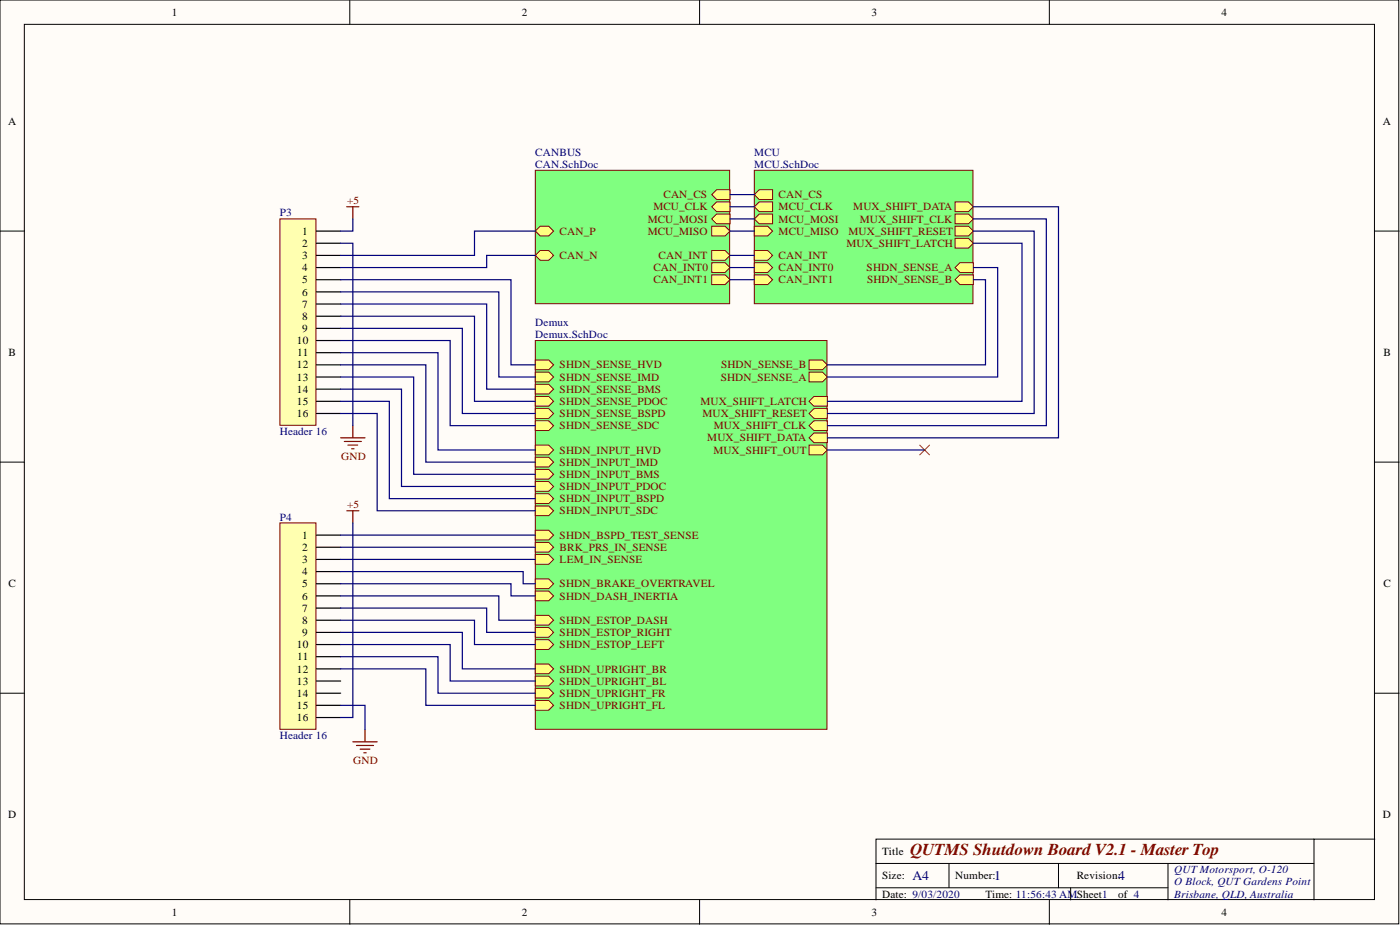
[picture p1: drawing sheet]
<svg xmlns="http://www.w3.org/2000/svg" width="292mm" height="193mm" viewBox="0 0 292 193" stroke-linecap="round" stroke-linejoin="round" font-family="sans-serif">
<g fill="#fffcf8" stroke="#000" stroke-width=".21">
<path d="M0 0h291.8v192.7h-291.8z"/>
<path d="M5.1 5.1h281.7v182.6h-281.7z"/>
</g>
<g fill="none" stroke="#000" stroke-width=".21">
<path d="M73 0v5.1M146 0v5.1M218.9 0v5.1M0 48.2h5.1M286.8 48.2h5.1M0 96.4h5.1M286.8 96.4h5.1M0 144.6h5.1M286.8 144.6h5.1M274.2 175.1h-91.4v12.6M286.8 175.1h-12.6v12.6M73 187.7v5.1"/>
<path d="M146 187.7v5.1M182.8 180.1h91.4M182.8 185.2h60.9M198 180.1v5.1M218.9 187.7v5.1M220.8 180.1v5.1M223.4 185.2v2.5M243.7 180.1v7.6"/>
</g>
<path d="M157.4 35.5h45.6v27.9h-45.6z" fill="#80ff80" stroke="#800000" stroke-width=".21"/>
<path d="M157.4 47.2h2.8l1 1-1 1h-2.8z" fill-rule="evenodd" fill="#ffff80"/>
<path d="M157.4 47.2h2.8l1 1-1 1h-2.8z" fill="none" stroke="#800000" stroke-width=".21"/>
<path d="M157.4 45.7l1-1h2.8v2h-2.8z" fill-rule="evenodd" fill="#ffff80"/>
<path d="M157.4 45.7l1-1h2.8v2h-2.8z" fill="none" stroke="#800000" stroke-width=".21"/>
<path d="M157.4 40.6l1-1h2.8v2h-2.8z" fill-rule="evenodd" fill="#ffff80"/>
<path d="M157.4 40.6l1-1h2.8v2h-2.8z" fill="none" stroke="#800000" stroke-width=".21"/>
<path d="M157.4 43.1l1-1h2.8v2h-2.8z" fill-rule="evenodd" fill="#ffff80"/>
<path d="M157.4 43.1l1-1h2.8v2h-2.8z" fill="none" stroke="#800000" stroke-width=".21"/>
<path d="M157.4 52.3h2.8l1 1-1 1h-2.8z" fill-rule="evenodd" fill="#ffff80"/>
<path d="M157.4 52.3h2.8l1 1-1 1h-2.8z" fill="none" stroke="#800000" stroke-width=".21"/>
<path d="M157.4 54.8h2.8l1 1-1 1h-2.8z" fill-rule="evenodd" fill="#ffff80"/>
<path d="M157.4 54.8h2.8l1 1-1 1h-2.8z" fill="none" stroke="#800000" stroke-width=".21"/>
<path d="M157.4 57.3h2.8l1 1.1-1 1h-2.8z" fill-rule="evenodd" fill="#ffff80"/>
<path d="M157.4 57.3h2.8l1 1.1-1 1h-2.8z" fill="none" stroke="#800000" stroke-width=".21"/>
<path d="M199.3 58.4l1-1.1h2.8v2.1h-2.8z" fill-rule="evenodd" fill="#ffff80"/>
<path d="M199.3 58.4l1-1.1h2.8v2.1h-2.8z" fill="none" stroke="#800000" stroke-width=".21"/>
<path d="M199.3 55.8l1-1h2.8v2h-2.8z" fill-rule="evenodd" fill="#ffff80"/>
<path d="M199.3 55.8l1-1h2.8v2h-2.8z" fill="none" stroke="#800000" stroke-width=".21"/>
<path d="M199.3 49.7h2.8l1 1-1 1.1h-2.8z" fill-rule="evenodd" fill="#ffff80"/>
<path d="M199.3 49.7h2.8l1 1-1 1.1h-2.8z" fill="none" stroke="#800000" stroke-width=".21"/>
<path d="M199.3 47.2h2.8l1 1-1 1h-2.8z" fill-rule="evenodd" fill="#ffff80"/>
<path d="M199.3 47.2h2.8l1 1-1 1h-2.8z" fill="none" stroke="#800000" stroke-width=".21"/>
<path d="M199.3 44.7h2.8l1 1-1 1h-2.8z" fill-rule="evenodd" fill="#ffff80"/>
<path d="M199.3 44.7h2.8l1 1-1 1h-2.8z" fill="none" stroke="#800000" stroke-width=".21"/>
<path d="M199.3 42.1h2.8l1 1-1 1h-2.8z" fill-rule="evenodd" fill="#ffff80"/>
<path d="M199.3 42.1h2.8l1 1-1 1h-2.8z" fill="none" stroke="#800000" stroke-width=".21"/>
<path d="M111.7 35.5h40.5v27.9h-40.5z" fill="#80ff80" stroke="#800000" stroke-width=".21"/>
<path d="M148.5 45.7l1-1h2.8v2h-2.8z" fill-rule="evenodd" fill="#ffff80"/>
<path d="M148.5 45.7l1-1h2.8v2h-2.8z" fill="none" stroke="#800000" stroke-width=".21"/>
<path d="M148.5 43.1l1-1h2.8v2h-2.8z" fill-rule="evenodd" fill="#ffff80"/>
<path d="M148.5 43.1l1-1h2.8v2h-2.8z" fill="none" stroke="#800000" stroke-width=".21"/>
<path d="M148.5 40.6l1-1h2.8v2h-2.8z" fill-rule="evenodd" fill="#ffff80"/>
<path d="M148.5 40.6l1-1h2.8v2h-2.8z" fill="none" stroke="#800000" stroke-width=".21"/>
<path d="M148.5 47.2h2.8l1 1-1 1h-2.8z" fill-rule="evenodd" fill="#ffff80"/>
<path d="M148.5 47.2h2.8l1 1-1 1h-2.8z" fill="none" stroke="#800000" stroke-width=".21"/>
<path d="M111.7 53.3l1-1h1.8l1 1-1 1h-1.8z" fill-rule="evenodd" fill="#ffff80"/>
<path d="M111.7 53.3l1-1h1.8l1 1-1 1h-1.8z" fill="none" stroke="#800000" stroke-width=".21"/>
<path d="M111.7 48.2l1-1h1.8l1 1-1 1h-1.8z" fill-rule="evenodd" fill="#ffff80"/>
<path d="M111.7 48.2l1-1h1.8l1 1-1 1h-1.8z" fill="none" stroke="#800000" stroke-width=".21"/>
<path d="M148.5 57.3h2.8l1 1.1-1 1h-2.8z" fill-rule="evenodd" fill="#ffff80"/>
<path d="M148.5 57.3h2.8l1 1.1-1 1h-2.8z" fill="none" stroke="#800000" stroke-width=".21"/>
<path d="M148.5 54.8h2.8l1 1-1 1h-2.8z" fill-rule="evenodd" fill="#ffff80"/>
<path d="M148.5 54.8h2.8l1 1-1 1h-2.8z" fill="none" stroke="#800000" stroke-width=".21"/>
<path d="M148.5 52.3h2.8l1 1-1 1h-2.8z" fill-rule="evenodd" fill="#ffff80"/>
<path d="M148.5 52.3h2.8l1 1-1 1h-2.8z" fill="none" stroke="#800000" stroke-width=".21"/>
<path d="M111.7 71h60.8v81.1h-60.8z" fill="#80ff80" stroke="#800000" stroke-width=".21"/>
<path d="M111.7 128.4h2.8l1 1-1 1h-2.8z" fill-rule="evenodd" fill="#ffff80"/>
<path d="M111.7 128.4h2.8l1 1-1 1h-2.8z" fill="none" stroke="#800000" stroke-width=".21"/>
<path d="M111.7 141.1h2.8l1 1-1 1h-2.8z" fill-rule="evenodd" fill="#ffff80"/>
<path d="M111.7 141.1h2.8l1 1-1 1h-2.8z" fill="none" stroke="#800000" stroke-width=".21"/>
<path d="M111.7 138.5h2.8l1 1-1 1.1h-2.8z" fill-rule="evenodd" fill="#ffff80"/>
<path d="M111.7 138.5h2.8l1 1-1 1.1h-2.8z" fill="none" stroke="#800000" stroke-width=".21"/>
<path d="M111.7 133.4h2.8l1 1.1-1 1h-2.8z" fill-rule="evenodd" fill="#ffff80"/>
<path d="M111.7 133.4h2.8l1 1.1-1 1h-2.8z" fill="none" stroke="#800000" stroke-width=".21"/>
<path d="M111.7 130.9h2.8l1 1-1 1h-2.8z" fill-rule="evenodd" fill="#ffff80"/>
<path d="M111.7 130.9h2.8l1 1-1 1h-2.8z" fill="none" stroke="#800000" stroke-width=".21"/>
<path d="M111.7 123.3h2.8l1 1-1 1h-2.8z" fill-rule="evenodd" fill="#ffff80"/>
<path d="M111.7 123.3h2.8l1 1-1 1h-2.8z" fill="none" stroke="#800000" stroke-width=".21"/>
<path d="M111.7 143.6h2.8l1 1-1 1h-2.8z" fill-rule="evenodd" fill="#ffff80"/>
<path d="M111.7 143.6h2.8l1 1-1 1h-2.8z" fill="none" stroke="#800000" stroke-width=".21"/>
<path d="M111.7 146.1h2.8l1 1-1 1.1h-2.8z" fill-rule="evenodd" fill="#ffff80"/>
<path d="M111.7 146.1h2.8l1 1-1 1.1h-2.8z" fill="none" stroke="#800000" stroke-width=".21"/>
<path d="M111.7 120.8h2.8l1 1-1 1h-2.8z" fill-rule="evenodd" fill="#ffff80"/>
<path d="M111.7 120.8h2.8l1 1-1 1h-2.8z" fill="none" stroke="#800000" stroke-width=".21"/>
<path d="M111.7 110.6h2.8l1 1-1 1h-2.8z" fill-rule="evenodd" fill="#ffff80"/>
<path d="M111.7 110.6h2.8l1 1-1 1h-2.8z" fill="none" stroke="#800000" stroke-width=".21"/>
<path d="M111.7 113.2h2.8l1 1-1 1h-2.8z" fill-rule="evenodd" fill="#ffff80"/>
<path d="M111.7 113.2h2.8l1 1-1 1h-2.8z" fill="none" stroke="#800000" stroke-width=".21"/>
<path d="M111.7 115.7h2.8l1 1-1 1h-2.8z" fill-rule="evenodd" fill="#ffff80"/>
<path d="M111.7 115.7h2.8l1 1-1 1h-2.8z" fill="none" stroke="#800000" stroke-width=".21"/>
<path d="M111.7 92.9h2.8l1 1-1 1h-2.8z" fill-rule="evenodd" fill="#ffff80"/>
<path d="M111.7 92.9h2.8l1 1-1 1h-2.8z" fill="none" stroke="#800000" stroke-width=".21"/>
<path d="M111.7 95.4h2.8l1 1-1 1h-2.8z" fill-rule="evenodd" fill="#ffff80"/>
<path d="M111.7 95.4h2.8l1 1-1 1h-2.8z" fill="none" stroke="#800000" stroke-width=".21"/>
<path d="M111.7 97.9h2.8l1 1-1 1.1h-2.8z" fill-rule="evenodd" fill="#ffff80"/>
<path d="M111.7 97.9h2.8l1 1-1 1.1h-2.8z" fill="none" stroke="#800000" stroke-width=".21"/>
<path d="M111.7 100.5h2.8l1 1-1 1h-2.8z" fill-rule="evenodd" fill="#ffff80"/>
<path d="M111.7 100.5h2.8l1 1-1 1h-2.8z" fill="none" stroke="#800000" stroke-width=".21"/>
<path d="M111.7 103h2.8l1 1-1 1h-2.8z" fill-rule="evenodd" fill="#ffff80"/>
<path d="M111.7 103h2.8l1 1-1 1h-2.8z" fill="none" stroke="#800000" stroke-width=".21"/>
<path d="M111.7 75.1h2.8l1 1-1 1h-2.8z" fill-rule="evenodd" fill="#ffff80"/>
<path d="M111.7 75.1h2.8l1 1-1 1h-2.8z" fill="none" stroke="#800000" stroke-width=".21"/>
<path d="M111.7 77.6h2.8l1 1.1-1 1h-2.8z" fill-rule="evenodd" fill="#ffff80"/>
<path d="M111.7 77.6h2.8l1 1.1-1 1h-2.8z" fill="none" stroke="#800000" stroke-width=".21"/>
<path d="M111.7 80.2h2.8l1 1-1 1h-2.8z" fill-rule="evenodd" fill="#ffff80"/>
<path d="M111.7 80.2h2.8l1 1-1 1h-2.8z" fill="none" stroke="#800000" stroke-width=".21"/>
<path d="M111.7 82.7h2.8l1 1-1 1h-2.8z" fill-rule="evenodd" fill="#ffff80"/>
<path d="M111.7 82.7h2.8l1 1-1 1h-2.8z" fill="none" stroke="#800000" stroke-width=".21"/>
<path d="M111.7 85.2h2.8l1 1.1-1 1h-2.8z" fill-rule="evenodd" fill="#ffff80"/>
<path d="M111.7 85.2h2.8l1 1.1-1 1h-2.8z" fill="none" stroke="#800000" stroke-width=".21"/>
<path d="M168.8 77.6h2.8l1 1.1-1 1h-2.8z" fill-rule="evenodd" fill="#ffff80"/>
<path d="M168.8 77.6h2.8l1 1.1-1 1h-2.8z" fill="none" stroke="#800000" stroke-width=".21"/>
<path d="M168.8 92.9h2.8l1 1-1 1h-2.8z" fill-rule="evenodd" fill="#ffff80"/>
<path d="M168.8 92.9h2.8l1 1-1 1h-2.8z" fill="none" stroke="#800000" stroke-width=".21"/>
<path d="M168.8 75.1h2.8l1 1-1 1h-2.8z" fill-rule="evenodd" fill="#ffff80"/>
<path d="M168.8 75.1h2.8l1 1-1 1h-2.8z" fill="none" stroke="#800000" stroke-width=".21"/>
<path d="M168.8 83.7l1-1h2.8v2h-2.8z" fill-rule="evenodd" fill="#ffff80"/>
<path d="M168.8 83.7l1-1h2.8v2h-2.8z" fill="none" stroke="#800000" stroke-width=".21"/>
<path d="M168.8 86.3l1-1.1h2.8v2.1h-2.8z" fill-rule="evenodd" fill="#ffff80"/>
<path d="M168.8 86.3l1-1.1h2.8v2.1h-2.8z" fill="none" stroke="#800000" stroke-width=".21"/>
<path d="M168.8 88.8l1-1h2.8v2h-2.8z" fill-rule="evenodd" fill="#ffff80"/>
<path d="M168.8 88.8l1-1h2.8v2h-2.8z" fill="none" stroke="#800000" stroke-width=".21"/>
<path d="M168.8 91.3l1-1h2.8v2.1h-2.8z" fill-rule="evenodd" fill="#ffff80"/>
<path d="M168.8 91.3l1-1h2.8v2.1h-2.8z" fill="none" stroke="#800000" stroke-width=".21"/>
<path d="M111.7 105.5h2.8l1 1.1-1 1h-2.8z" fill-rule="evenodd" fill="#ffff80"/>
<path d="M111.7 105.5h2.8l1 1.1-1 1h-2.8z" fill="none" stroke="#800000" stroke-width=".21"/>
<path d="M111.7 87.8h2.8l1 1-1 1h-2.8z" fill-rule="evenodd" fill="#ffff80"/>
<path d="M111.7 87.8h2.8l1 1-1 1h-2.8z" fill="none" stroke="#800000" stroke-width=".21"/>
<path d="M191.9 92.9l2 2M193.9 92.9l-2 2" fill="none" stroke="#f00" stroke-width=".21"/>
<path d="M72.3 43.1h2.6M73.6 43.1v2.6M71.1 91.3h5.1M71.8 92.1h3.6M72.6 92.9h2M73.4 93.6h.5M73.6 88.8v2.5" fill="none" stroke="#800000" stroke-width=".25"/>
<path d="M58.4 45.7h7.5v43h-7.5z" fill="#ffffb0" stroke="#800000" stroke-width=".21"/>
<g fill="none" stroke="#000" stroke-width=".25">
<path d="M66 48.2h5.1M66 50.7h5.1M66 53.3h5.1M66 55.8h5.1M66 58.4h5.1M66 60.9h5.1M66 63.4h5.1M66 66h5.1M66 68.5h5.1M66 71h5.1M66 73.6h5.1M66 76.1h5.1"/>
<path d="M66 78.7h5.1M66 81.2h5.1M66 83.7h5.1M66 86.3h5.1"/>
</g>
<path d="M58.4 109.1h7.5v43h-7.5z" fill="#ffffb0" stroke="#800000" stroke-width=".21"/>
<g fill="none" stroke="#000" stroke-width=".25">
<path d="M66 111.6h5.1M66 114.2h5.1M66 116.7h5.1M66 119.2h5.1M66 121.8h5.1M66 124.3h5.1M66 126.9h5.1M66 129.4h5.1M66 131.9h5.1M66 134.5h5.1M66 137h5.1M66 139.5h5.1"/>
<path d="M66 142.1h5.1M66 144.6h5.1M66 147.1h5.1M66 149.7h5.1"/>
</g>
<path d="M72.3 106.6h2.6M73.6 106.6v2.5M73.6 154.8h5.1M74.4 155.5h3.5M75.1 156.3h2.1M75.9 157h.5M76.2 152.2v2.6" fill="none" stroke="#800000" stroke-width=".25"/>
<g fill="none" stroke="#000080" stroke-width=".25">
<path d="M71.1 50.7h2.5v38.1M71.1 58.4h35.5v17.7h5.1M73.6 45.7v2.5h-2.5M111.7 48.2h-12.7v5.1h-27.9M111.7 53.3h-10.2v2.5h-30.4M152.3 40.6h5.1M152.3 43.1h5.1M152.3 45.7h5.1M152.3 48.2h5.1M152.3 53.3h5.1M152.3 55.8h5.1M152.3 58.4h5.1"/>
<path d="M203.1 58.4h2.5v17.7h-33M203.1 55.8h5.1v22.9h-35.6M203.1 50.7h10.1v33h-40.6M203.1 45.7h15.2v43.1h-45.7M203.1 43.1h17.7v48.2h-48.2M203.1 48.2h12.7v38.1h-43.2M71.1 60.9h33v17.8h7.6M71.1 63.4h30.4v17.8h10.2M71.1 66h27.9v17.7h12.7M71.1 68.5h25.4v17.8h15.2M71.1 71h22.8v17.8h17.8M71.1 73.6h20.3v20.3h20.3"/>
<path d="M71.1 76.1h17.7v20.3h22.9M71.1 78.7h15.2v20.2h25.4M71.1 81.2h12.7v20.3h27.9M71.1 83.7h10.1v20.3h30.5M71.1 86.3h7.6v20.3h33M172.6 93.9h20.3M71.1 119.2h38.1v2.6h2.5M71.1 111.6h40.6M71.1 114.2h40.6M71.1 116.7h40.6M73.6 109.1v40.6h-2.5M71.1 121.8h35.5v2.5h5.1"/>
<path d="M71.1 124.3h33v5.1h7.6M71.1 126.9h30.4v5h10.2M71.1 129.4h27.9v5.1h12.7M71.1 131.9h25.4v7.6h15.2M71.1 134.5h22.8v7.6h17.8M71.1 137h20.3v7.6h20.3M71.1 139.5h17.7v7.6h22.9M71.1 147.1h5.1v5.1"/>
</g>
<text font-size="3.5" fill="#800000" x="189.9" y="178.4">QUTMS Shutdown Board V2.1 - Master Top</text>
<g font-size="2.8" fill="#000080">
<text x="190.4" y="183.6">A4</text>
<text x="207.4" y="183.6">1</text>
<text x="233.3" y="183.6">4</text>
</g>
<g font-size="2.3">
<text x="35.9" y="3.3">1</text>
<text x="108.9" y="3.3">2</text>
<text x="181.8" y="3.3">3</text>
<text x="254.9" y="3.3">4</text>
<text x="1.7" y="26.1">A</text>
<text x="288.5" y="26.1">A</text>
<text x="63" y="49">1</text>
<text x="63" y="51.5">2</text>
<text x="63" y="54">3</text>
<text x="63" y="56.6">4</text>
<text x="63" y="59.1">5</text>
<text x="63" y="61.7">6</text>
<text x="63" y="64.2">7</text>
<text x="61.9" y="71.8">10</text>
<text x="63" y="66.7">8</text>
<text x="63" y="69.3">9</text>
<text x="1.8" y="74.3">B</text>
<text x="61.9" y="76.9">12</text>
<text x="62" y="74.3">11</text>
<text x="288.6" y="74.3">B</text>
<text x="61.9" y="79.4">13</text>
<text x="61.9" y="81.9">14</text>
<text x="61.9" y="84.5">15</text>
<text x="61.9" y="87">16</text>
<text x="63" y="112.4">1</text>
<text x="63" y="114.9">2</text>
<text x="63" y="117.5">3</text>
<text x="1.8" y="122.5">C</text>
<text x="63" y="120">4</text>
<text x="63" y="122.5">5</text>
<text x="63" y="125.1">6</text>
<text x="288.6" y="122.5">C</text>
<text x="63" y="127.6">7</text>
<text x="63" y="130.2">8</text>
<text x="61.9" y="135.2">10</text>
<text x="62" y="137.8">11</text>
<text x="63" y="132.7">9</text>
<text x="61.9" y="140.3">12</text>
<text x="61.9" y="142.8">13</text>
<text x="61.9" y="145.4">14</text>
<text x="61.9" y="147.9">15</text>
<text x="61.9" y="150.4">16</text>
<text x="1.7" y="170.7">D</text>
<text x="288.5" y="170.7">D</text>
<text x="184" y="178.4">Title</text>
<text x="184" y="183.4">Size:</text>
<text x="199.3" y="183.4">Number:</text>
<text x="224.7" y="183.4">Revision:</text>
<text x="35.9" y="191">1</text>
<text x="108.9" y="191">2</text>
<text x="181.8" y="191">3</text>
<text x="184" y="187.2">Date: 9/03/2020</text>
<text x="205.6" y="187.2">Time: 11:56:43 AMSheet1</text>
<text x="233.3" y="187.2">of 4</text>
<text x="254.9" y="191">4</text>
</g>
<g font-size="2.3" fill="#000080">
<text x="111.7" y="32.5">CANBUS</text>
<text x="111.7" y="35">CAN.SchDoc</text>
<text x="157.4" y="32.5">MCU</text>
<text x="157.4" y="35">MCU.SchDoc</text>
<text x="58.4" y="45.2">P3</text>
<text x="111.7" y="68">Demux</text>
<text x="111.7" y="70.5">Demux.SchDoc</text>
<text x="58.4" y="90.8">Header 16</text>
<text x="58.4" y="108.6">P4</text>
<text x="58.4" y="154.3">Header 16</text>
<text x="245" y="182.2">QUT Motorsport, O-120</text>
<text x="245" y="184.7">O Block, QUT Gardens Point</text>
<text x="245" y="187.2">Brisbane, QLD, Australia</text>
</g>
<g font-size="2.3" fill="#800000">
<text x="138.4" y="41.4">CAN_CS</text>
<text x="162.5" y="41.4">CAN_CS</text>
<text x="72.4" y="42.6">+5</text>
<text x="135.1" y="46.4">MCU_MOSI</text>
<text x="136.3" y="43.9">MCU_CLK</text>
<text x="162.5" y="46.4">MCU_MOSI</text>
<text x="162.5" y="43.9">MCU_CLK</text>
<text x="178" y="43.9">MUX_SHIFT_DATA</text>
<text x="179.4" y="46.4">MUX_SHIFT_CLK</text>
<text x="116.8" y="49">CAN_P</text>
<text x="135.1" y="49">MCU_MISO</text>
<text x="162.5" y="49">MCU_MISO</text>
<text x="176.6" y="51.5">MUX_SHIFT_LATCH</text>
<text x="177" y="49">MUX_SHIFT_RESET</text>
<text x="116.8" y="54">CAN_N</text>
<text x="136.3" y="59.1">CAN_INT1</text>
<text x="136.3" y="56.6">CAN_INT0</text>
<text x="137.4" y="54">CAN_INT</text>
<text x="162.5" y="54">CAN_INT</text>
<text x="162.5" y="56.6">CAN_INT0</text>
<text x="162.5" y="59.1">CAN_INT1</text>
<text x="180.8" y="56.6">SHDN_SENSE_A</text>
<text x="180.9" y="59.1">SHDN_SENSE_B</text>
<text x="116.8" y="76.9">SHDN_SENSE_HVD</text>
<text x="150.4" y="76.9">SHDN_SENSE_B</text>
<text x="116.8" y="79.4">SHDN_SENSE_IMD</text>
<text x="116.8" y="81.9">SHDN_SENSE_BMS</text>
<text x="150.4" y="79.4">SHDN_SENSE_A</text>
<text x="116.8" y="84.5">SHDN_SENSE_PDOC</text>
<text x="116.8" y="87">SHDN_SENSE_BSPD</text>
<text x="116.8" y="89.6">SHDN_SENSE_SDC</text>
<text x="146.1" y="84.5">MUX_SHIFT_LATCH</text>
<text x="146.6" y="87">MUX_SHIFT_RESET</text>
<text x="148.9" y="89.6">MUX_SHIFT_CLK</text>
<text x="71.2" y="95.9">GND</text>
<text x="116.8" y="94.6">SHDN_INPUT_HVD</text>
<text x="147.6" y="92.1">MUX_SHIFT_DATA</text>
<text x="148.8" y="94.6">MUX_SHIFT_OUT</text>
<text x="116.8" y="97.2">SHDN_INPUT_IMD</text>
<text x="116.8" y="99.7">SHDN_INPUT_BMS</text>
<text x="72.4" y="106">+5</text>
<text x="116.8" y="102.2">SHDN_INPUT_PDOC</text>
<text x="116.8" y="104.8">SHDN_INPUT_BSPD</text>
<text x="116.8" y="107.3">SHDN_INPUT_SDC</text>
<text x="116.8" y="112.4">SHDN_BSPD_TEST_SENSE</text>
<text x="116.8" y="114.9">BRK_PRS_IN_SENSE</text>
<text x="116.8" y="117.5">LEM_IN_SENSE</text>
<text x="116.8" y="125.1">SHDN_DASH_INERTIA</text>
<text x="116.8" y="122.5">SHDN_BRAKE_OVERTRAVEL</text>
<text x="116.8" y="130.2">SHDN_ESTOP_DASH</text>
<text x="116.8" y="135.2">SHDN_ESTOP_LEFT</text>
<text x="116.8" y="132.7">SHDN_ESTOP_RIGHT</text>
<text x="116.8" y="142.8">SHDN_UPRIGHT_BL</text>
<text x="116.8" y="140.3">SHDN_UPRIGHT_BR</text>
<text x="116.8" y="145.4">SHDN_UPRIGHT_FR</text>
<text x="116.8" y="147.9">SHDN_UPRIGHT_FL</text>
<text x="73.7" y="159.3">GND</text>
</g>
</svg>
